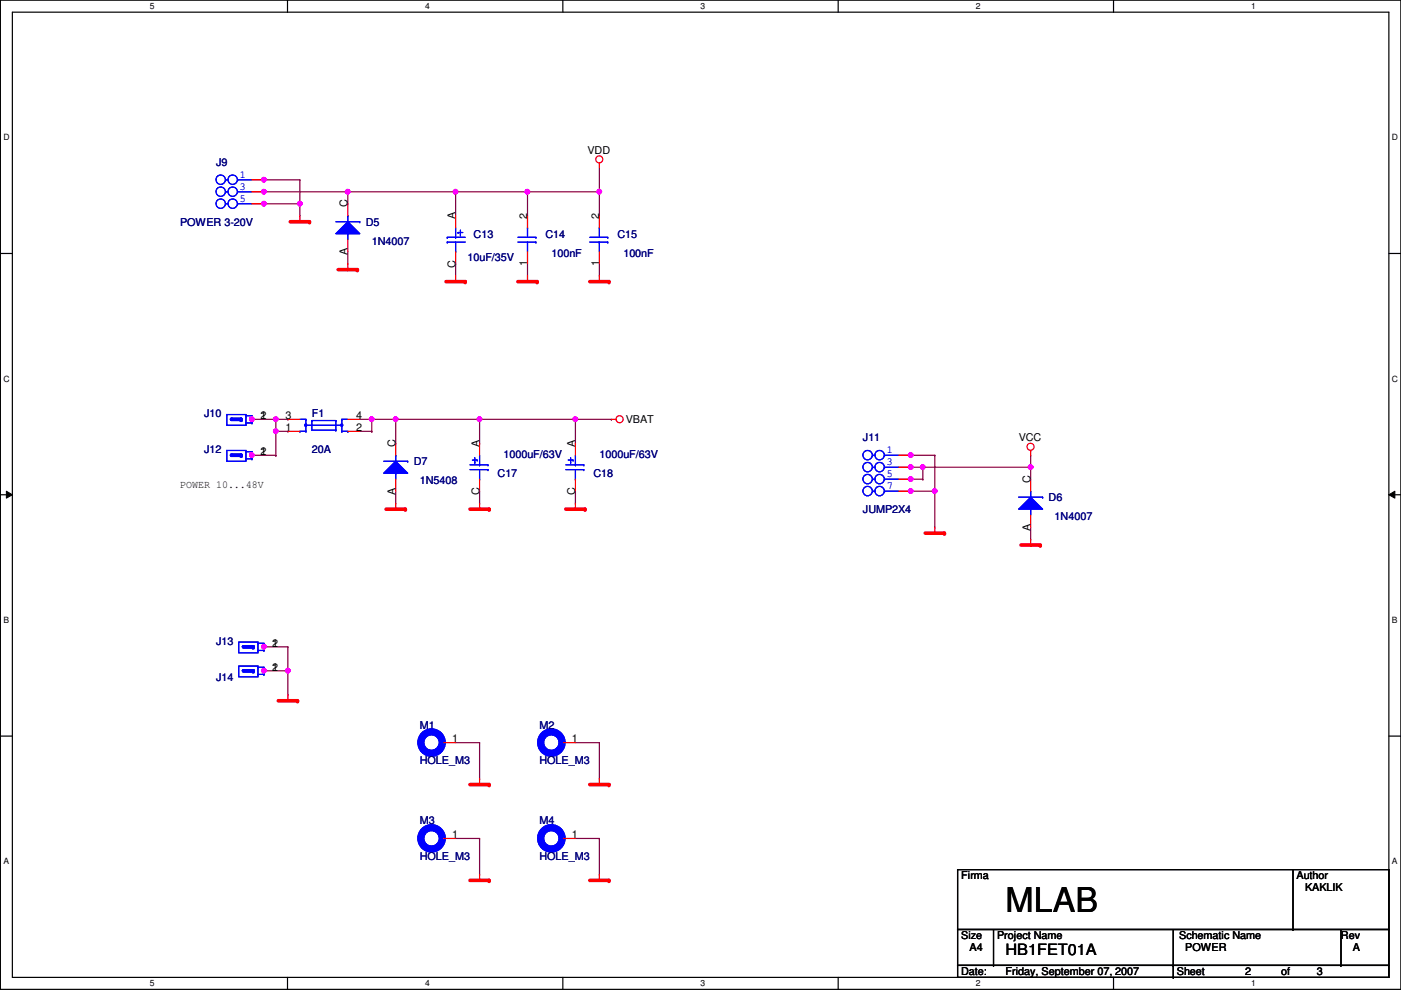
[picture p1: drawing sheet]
<svg xmlns="http://www.w3.org/2000/svg" width="297mm" height="210mm" viewBox="0 0 297 210" stroke-linecap="round" stroke-linejoin="round" font-family="sans-serif">
<path d="M.1 0h296.9v209.8h-296.9zM2.6 2.6h291.9v204.7h-291.9z" fill="none" stroke="#000" stroke-width=".25"/>
<g fill="#fff">
<path d="M31.8 .3h1v2h-1z"/>
<path d="M31.8 207.6h1v1.9h-1z"/>
</g>
<path d="M61 0v2.6M61 207.3v2.5" fill="none" stroke="#000" stroke-width=".25"/>
<g fill="#fff">
<path d="M90.1 .3h1v2h-1z"/>
<path d="M90.1 207.6h1v1.9h-1z"/>
</g>
<path d="M119.3 0v2.6M119.3 207.3v2.5" fill="none" stroke="#000" stroke-width=".25"/>
<g fill="#fff">
<path d="M148.5 .3h1v2h-1z"/>
<path d="M148.5 207.6h1v1.9h-1z"/>
</g>
<path d="M177.7 0v2.6M177.7 207.3v2.5" fill="none" stroke="#000" stroke-width=".25"/>
<g fill="#fff">
<path d="M206.9 .3h1v2h-1z"/>
<path d="M206.9 207.6h1v1.9h-1z"/>
</g>
<path d="M236.1 0v2.6M236.1 207.3v2.5" fill="none" stroke="#000" stroke-width=".25"/>
<g fill="#fff">
<path d="M265.3 .3h.9v2h-.9z"/>
<path d="M265.3 207.6h.9v1.9h-.9z"/>
<path d="M.7 28.2h1.3v1.9h-1.3z"/>
<path d="M295.1 28.2h1.3v1.9h-1.3z"/>
<path d="M.7 79.3h1.3v2h-1.3z"/>
<path d="M295.1 79.3h1.3v2h-1.3z"/>
</g>
<path d="M.1 53.8h2.5M294.5 53.8h2.5" fill="none" stroke="#000" stroke-width=".25"/>
<g fill="#fff">
<path d="M.7 130.5h1.2v2h-1.2z"/>
<path d="M295.1 130.5h1.2v2h-1.2z"/>
</g>
<path d="M.1 104.9h2.5M294.5 104.9h2.5" fill="none" stroke="#000" stroke-width=".25"/>
<path d="M1.4 104.2l1.2 .7-1.2 .8zM294.5 104.9l1.2-.7v1.5z" fill="#000"/>
<path d="M1.4 104.2l1.2 .7-1.2 .8zM294.5 104.9l1.2-.7v1.5z" fill="none" stroke="#000" stroke-width=".21"/>
<g fill="#fff">
<path d="M.7 181.7h1.2v2h-1.2z"/>
<path d="M295.1 181.7h1.2v2h-1.2z"/>
</g>
<path d="M.1 156.1h2.5M294.5 156.1h2.5" fill="none" stroke="#000" stroke-width=".25"/>
<path d="M56 38.1h7.6M63.6 38.1h.1M76.3 88.9h2.5M78.8 88.9h.1M101.7 106.7h.1M101.7 104.2v2.5" fill="none" stroke="#800040" stroke-width=".25"/>
<circle cx="55.9" cy="38.1" r=".49" fill="#f0f"/>
<circle cx="55.9" cy="38.1" r=".49" fill="none" stroke="#f0f" stroke-width=".25"/>
<path d="M73.7 40.7h22.9M96.6 40.7h.1M61 147.4h.1M61 142.3v5.1" fill="none" stroke="#800040" stroke-width=".25"/>
<circle cx="96.6" cy="40.7" r=".49" fill="#f0f"/>
<circle cx="96.6" cy="40.7" r=".49" fill="none" stroke="#f0f" stroke-width=".25"/>
<path d="M63.6 38.1v5.1M63.6 43.2h.1M73.7 43.2h.1M73.7 40.7v2.5M53.4 88.9h5.1M58.5 88.9h.1M58.5 91.5h2.5M61 91.5h.1M76.3 91.5h2.5M78.8 91.5h.1M61 137.2v5.1M61 142.3h.1" fill="none" stroke="#800040" stroke-width=".25"/>
<circle cx="53.4" cy="88.9" r=".49" fill="#f0f"/>
<circle cx="53.4" cy="88.9" r=".49" fill="none" stroke="#f0f" stroke-width=".25"/>
<circle cx="58.5" cy="88.9" r=".49" fill="#f0f"/>
<circle cx="58.5" cy="88.9" r=".49" fill="none" stroke="#f0f" stroke-width=".25"/>
<path d="M53.4 96.6h5.1M58.5 96.6h.1M78.8 91.5h.1M78.8 88.9v2.6" fill="none" stroke="#800040" stroke-width=".25"/>
<circle cx="53.4" cy="96.5" r=".49" fill="#f0f"/>
<circle cx="53.4" cy="96.5" r=".49" fill="none" stroke="#f0f" stroke-width=".25"/>
<path d="M127.1 35.6v5.1M56 40.7h17.7M73.7 55.9h.1M73.7 40.7h.1M73.7 53.4v2.5M127.1 40.7h.1" fill="none" stroke="#800040" stroke-width=".25"/>
<circle cx="55.9" cy="40.7" r=".49" fill="#f0f"/>
<circle cx="55.9" cy="40.7" r=".49" fill="none" stroke="#f0f" stroke-width=".25"/>
<circle cx="73.7" cy="40.7" r=".49" fill="#f0f"/>
<circle cx="73.7" cy="40.7" r=".49" fill="none" stroke="#f0f" stroke-width=".25"/>
<path d="M56 43.2h7.6M63.6 43.2h.1" fill="none" stroke="#800040" stroke-width=".25"/>
<circle cx="55.9" cy="43.2" r=".49" fill="#f0f"/>
<circle cx="55.9" cy="43.2" r=".49" fill="none" stroke="#f0f" stroke-width=".25"/>
<path d="M56 137.2h5M61 137.2h.1" fill="none" stroke="#800040" stroke-width=".25"/>
<circle cx="55.9" cy="137.2" r=".49" fill="#f0f"/>
<circle cx="55.9" cy="137.2" r=".49" fill="none" stroke="#f0f" stroke-width=".25"/>
<path d="M56 142.3h5M61 142.3h.1" fill="none" stroke="#800040" stroke-width=".25"/>
<circle cx="55.9" cy="142.3" r=".49" fill="#f0f"/>
<circle cx="55.9" cy="142.3" r=".49" fill="none" stroke="#f0f" stroke-width=".25"/>
<circle cx="61" cy="142.3" r=".49" fill="#f0f"/>
<circle cx="61" cy="142.3" r=".49" fill="none" stroke="#f0f" stroke-width=".25"/>
<path d="M63.6 45.8h.1M63.6 43.2v2.6" fill="none" stroke="#800040" stroke-width=".25"/>
<circle cx="63.6" cy="43.2" r=".49" fill="#f0f"/>
<circle cx="63.6" cy="43.2" r=".49" fill="none" stroke="#f0f" stroke-width=".25"/>
<path d="M111.8 58.5h.1M111.8 45.8h.1M111.8 55.9v2.6M127.1 58.5h.1M127.1 45.8h.1M127.1 40.7h.1M127.1 40.7h-15.3v5.1M127.1 40.7v5.1M127.1 55.9v2.6" fill="none" stroke="#800040" stroke-width=".25"/>
<circle cx="127.1" cy="40.7" r=".49" fill="#f0f"/>
<circle cx="127.1" cy="40.7" r=".49" fill="none" stroke="#f0f" stroke-width=".25"/>
<path d="M96.6 55.9h.1M96.6 40.7h.1M96.6 40.7v5.1M96.6 55.9v2.6M96.6 40.7h15.2M111.8 40.7h.1" fill="none" stroke="#800040" stroke-width=".25"/>
<circle cx="111.8" cy="40.7" r=".49" fill="#f0f"/>
<circle cx="111.8" cy="40.7" r=".49" fill="none" stroke="#f0f" stroke-width=".25"/>
<path d="M193.1 96.6h5.1M198.2 96.6h.1" fill="none" stroke="#800040" stroke-width=".25"/>
<circle cx="193.1" cy="96.5" r=".49" fill="#f0f"/>
<circle cx="193.1" cy="96.5" r=".49" fill="none" stroke="#f0f" stroke-width=".25"/>
<path d="M198.2 96.6v7.6M198.2 104.2h.1" fill="none" stroke="#800040" stroke-width=".25"/>
<circle cx="198.2" cy="104.2" r=".49" fill="#f0f"/>
<circle cx="198.2" cy="104.2" r=".49" fill="none" stroke="#f0f" stroke-width=".25"/>
<path d="M193.1 104.2h5.1M198.2 104.2h.1" fill="none" stroke="#800040" stroke-width=".25"/>
<circle cx="193.1" cy="104.2" r=".49" fill="#f0f"/>
<circle cx="193.1" cy="104.2" r=".49" fill="none" stroke="#f0f" stroke-width=".25"/>
<path d="M193.1 99.1h2.6M195.7 99.1h.1M198.2 111.8h.1M198.2 104.2v7.6" fill="none" stroke="#800040" stroke-width=".25"/>
<circle cx="193.1" cy="99.1" r=".49" fill="#f0f"/>
<circle cx="193.1" cy="99.1" r=".49" fill="none" stroke="#f0f" stroke-width=".25"/>
<circle cx="195.6" cy="99.1" r=".49" fill="#f0f"/>
<circle cx="195.6" cy="99.1" r=".49" fill="none" stroke="#f0f" stroke-width=".25"/>
<path d="M195.7 99.1v2.5M193.1 101.6h.1M193.1 101.6h2.6M195.7 101.6h.1" fill="none" stroke="#800040" stroke-width=".25"/>
<circle cx="193.1" cy="101.6" r=".49" fill="#f0f"/>
<circle cx="193.1" cy="101.6" r=".49" fill="none" stroke="#f0f" stroke-width=".25"/>
<path d="M195.7 99.1h22.8M218.5 99.1h.1M218.5 96.6h.1M218.5 96.6v2.5" fill="none" stroke="#800040" stroke-width=".25"/>
<circle cx="218.5" cy="99.1" r=".49" fill="#f0f"/>
<circle cx="218.5" cy="99.1" r=".49" fill="none" stroke="#f0f" stroke-width=".25"/>
<path d="M78.8 88.9h5.1M83.9 94h.1M83.9 88.9h.1M83.9 88.9v5.1M83.9 106.7h.1M83.9 104.2v2.5" fill="none" stroke="#800040" stroke-width=".25"/>
<circle cx="78.8" cy="88.9" r=".49" fill="#f0f"/>
<circle cx="78.8" cy="88.9" r=".49" fill="none" stroke="#f0f" stroke-width=".25"/>
<circle cx="83.9" cy="88.9" r=".49" fill="#f0f"/>
<circle cx="83.9" cy="88.9" r=".49" fill="none" stroke="#f0f" stroke-width=".25"/>
<g fill="none" stroke="#800040" stroke-width=".25">
<path d="M58.5 96.6h.1M58.5 91.5h.1M58.5 88.9v7.7M218.5 99.1h.1M218.5 99.1v2.5M218.5 114.3h.1M218.5 111.8v2.5M96.6 157.5h5.1M101.7 157.5h.1M101.7 157.5v7.6M122 157.5h5.1M127.1 157.5h.1"/>
<path d="M127.1 157.5v7.6M96.6 177.8h5.1M101.7 165.1h.1M101.7 177.8h.1M101.7 177.8v7.7M122 177.8h5.1M127.1 165.1h.1M127.1 177.8h.1M127.1 177.8v7.7M101.7 185.5h.1M127.1 185.5h.1"/>
</g>
<circle cx="58.5" cy="91.5" r=".49" fill="#f0f"/>
<circle cx="58.5" cy="91.5" r=".49" fill="none" stroke="#f0f" stroke-width=".25"/>
<path d="M58.5 88.9h2.5M61 88.9h.1M101.7 94h.1M101.7 88.9v5.1M122 94h.1M122 88.9v5.1" fill="none" stroke="#800040" stroke-width=".25"/>
<circle cx="122" cy="88.9" r=".49" fill="#f0f"/>
<circle cx="122" cy="88.9" r=".49" fill="none" stroke="#f0f" stroke-width=".25"/>
<path d="M83.9 88.9h17.8M101.7 88.9h.1" fill="none" stroke="#800040" stroke-width=".25"/>
<circle cx="101.7" cy="88.9" r=".49" fill="#f0f"/>
<circle cx="101.7" cy="88.9" r=".49" fill="none" stroke="#f0f" stroke-width=".25"/>
<path d="M101.7 88.9h27.9M122 88.9h.1M129.6 88.9h.1M122 106.7h.1M122 104.2v2.5" fill="none" stroke="#800040" stroke-width=".25"/>
<path d="M73.7 57.2h.1M73.7 55.9v1.3" fill="none" stroke="#f00" stroke-width=".25"/>
<path d="M71.7 57.2h4.1" fill="none" stroke="#f00" stroke-width=".76"/>
<circle cx="75.8" cy="57.2" r=".38" fill="#f00"/>
<path d="M101.7 108h.1M101.7 106.7v1.3" fill="none" stroke="#f00" stroke-width=".25"/>
<path d="M99.6 108h4.1" fill="none" stroke="#f00" stroke-width=".76"/>
<circle cx="103.7" cy="108" r=".38" fill="#f00"/>
<path d="M122 108h.1M122 106.7v1.3" fill="none" stroke="#f00" stroke-width=".25"/>
<path d="M120 108h4" fill="none" stroke="#f00" stroke-width=".76"/>
<circle cx="124" cy="108" r=".38" fill="#f00"/>
<path d="M61 148.6h.1M61 147.4v1.2" fill="none" stroke="#f00" stroke-width=".25"/>
<path d="M59 148.6h4.1" fill="none" stroke="#f00" stroke-width=".76"/>
<circle cx="63.1" cy="148.6" r=".38" fill="#f00"/>
<g fill="none" stroke="#f00" stroke-width=".25">
<path d="M63.6 47h.1M63.6 45.8v1.2M129.6 88.9h1M130.6 88.9h.1"/>
<circle cx="131.4" cy="88.9" r=".75"/>
</g>
<path d="M61.5 47h4.1" fill="none" stroke="#f00" stroke-width=".76"/>
<circle cx="65.6" cy="47" r=".38" fill="#f00"/>
<g fill="none" stroke="#f00" stroke-width=".25">
<path d="M127.1 34.6h.1M127.1 34.6v1M111.8 59.7h.1M111.8 58.5v1.2"/>
<circle cx="127.1" cy="33.8" r=".75"/>
</g>
<path d="M109.8 59.7h4.1" fill="none" stroke="#f00" stroke-width=".76"/>
<circle cx="113.9" cy="59.7" r=".38" fill="#f00"/>
<path d="M127.1 59.7h.1M127.1 58.5v1.2" fill="none" stroke="#f00" stroke-width=".25"/>
<path d="M125 59.7h4.1" fill="none" stroke="#f00" stroke-width=".76"/>
<circle cx="129.1" cy="59.7" r=".38" fill="#f00"/>
<path d="M96.6 59.7h.1M96.6 58.5v1.2" fill="none" stroke="#f00" stroke-width=".25"/>
<path d="M94.6 59.7h4" fill="none" stroke="#f00" stroke-width=".76"/>
<circle cx="98.6" cy="59.7" r=".38" fill="#f00"/>
<path d="M198.2 113.1h.1M198.2 111.8v1.3" fill="none" stroke="#f00" stroke-width=".25"/>
<path d="M196.2 113.1h4" fill="none" stroke="#f00" stroke-width=".76"/>
<circle cx="200.2" cy="113.1" r=".38" fill="#f00"/>
<g fill="none" stroke="#f00" stroke-width=".25">
<path d="M218.5 95.5h.1M218.5 95.5v1.1M83.9 108h.1M83.9 106.7v1.3"/>
<circle cx="218.5" cy="94.8" r=".75"/>
</g>
<path d="M81.9 108h4" fill="none" stroke="#f00" stroke-width=".76"/>
<circle cx="85.9" cy="108" r=".38" fill="#f00"/>
<path d="M218.5 115.6h.1M218.5 114.3v1.3" fill="none" stroke="#f00" stroke-width=".25"/>
<path d="M216.5 115.6h4.1" fill="none" stroke="#f00" stroke-width=".76"/>
<circle cx="220.6" cy="115.6" r=".38" fill="#f00"/>
<path d="M101.7 166.4h.1M101.7 165.1v1.3" fill="none" stroke="#f00" stroke-width=".25"/>
<path d="M99.6 166.4h4.1" fill="none" stroke="#f00" stroke-width=".76"/>
<circle cx="103.7" cy="166.4" r=".38" fill="#f00"/>
<path d="M101.7 186.7h.1M101.7 185.5v1.2" fill="none" stroke="#f00" stroke-width=".25"/>
<path d="M99.6 186.7h4.1" fill="none" stroke="#f00" stroke-width=".76"/>
<circle cx="103.7" cy="186.7" r=".38" fill="#f00"/>
<path d="M127.1 166.4h.1M127.1 165.1v1.3" fill="none" stroke="#f00" stroke-width=".25"/>
<path d="M125 166.4h4.1" fill="none" stroke="#f00" stroke-width=".76"/>
<circle cx="129.1" cy="166.4" r=".38" fill="#f00"/>
<path d="M127.1 186.7h.1M127.1 185.5v1.2" fill="none" stroke="#f00" stroke-width=".25"/>
<path d="M125 186.7h4.1" fill="none" stroke="#f00" stroke-width=".76"/>
<circle cx="129.1" cy="186.7" r=".38" fill="#f00"/>
<path d="M203 184.4h91.5v12.7h-91.5zM203 197.1h91.5v7.7h-91.5zM210.6 197.1v7.7M248.7 197.1v10.2M274.1 197.1h.1M274.1 184.4v12.7M284.3 197.1v7.7M203 204.8h91.5v2.5h-91.5zM210.6 204.8h.1M248.7 204.8h.1M248.7 207.3h.1M284.3 204.8h.1" fill="none" stroke="#000" stroke-width=".25"/>
<g fill="none" stroke="#00f" stroke-width=".25">
<path d="M47.8 38.1h.1M47.8 38.1h.5M50.4 38.1h.1M50.4 38.1h3M47.8 40.7h.1M47.8 43.2h.1M47.8 40.7h.5M47.8 43.2h.5M50.4 40.7h.1M50.4 43.2h.1M50.4 40.7h3M50.4 43.2h3"/>
<path d="M94.8 50.3h.1M94.8 51.4h.1M94.8 51.4h3.8M94.8 50.3h3.8M96.6 50.3h.1M96.6 53.4h.1M96.6 48.3v2M96.6 51.4v2M97.1 49.3h.1M97.1 49.3h1M97.6 49.8h.1M97.6 48.8v1"/>
<path d="M109.8 51.4h3.8M109.8 50.3h3.8M111.8 51.4h.1M111.8 48.3h.1M111.8 48.3v2M111.8 51.4v2M113.6 51.4h.1M113.6 50.3h.1M125 51.4h3.9M125 50.3h3.9M127.1 51.4h.1M127.1 48.3h.1"/>
<path d="M127.1 48.3v2M127.1 51.4v2M128.9 51.4h.1M128.9 50.3h.1M81.4 97.8h5M83.9 96.6h.1M83.9 96.6v1.2M86.4 97.8h.1M93.8 157.5h.1M93.8 157.5h.3M119.2 157.5h.1M119.2 157.5h.3"/>
<path d="M93.8 177.8h.1M93.8 177.8h.3M119.2 177.8h.1M119.2 177.8h.3"/>
<circle cx="46.8" cy="38.1" r="1"/>
<circle cx="49.3" cy="38.1" r="1"/>
<circle cx="46.8" cy="43.2" r="1"/>
<circle cx="46.8" cy="40.7" r="1"/>
<circle cx="49.3" cy="43.2" r="1"/>
<circle cx="49.3" cy="40.7" r="1"/>
</g>
<g fill="none" stroke="#f00" stroke-width=".25">
<path d="M53.4 38.1h2.6M53.4 40.7h2.6M53.4 43.2h2.6M96.6 45.8v2.5M96.6 53.4v2.5M111.8 45.8v2.5M111.8 53.4v2.5M127.1 45.8v2.5M127.1 53.4v2.5M94.1 157.5h2.5M119.5 157.5h2.5M94.1 177.8h2.5"/>
<path d="M119.5 177.8h2.5"/>
</g>
<g fill="none" stroke="#00f" stroke-width="1.5">
<circle cx="91.5" cy="157.5" r="2.27"/>
<circle cx="116.9" cy="157.5" r="2.27"/>
<circle cx="91.5" cy="177.8" r="2.27"/>
<circle cx="116.9" cy="177.8" r="2.27"/>
</g>
<path d="M81.4 100.4l2.5-2.6 2.5 2.6z" fill="#00f"/>
<path d="M81.4 97.8h5M83.9 96.6h.1M83.9 96.6v1.2M86.4 97.8h.1M81.4 100.4l2.5-2.6 2.5 2.6zM83.9 100.4h.1M83.9 100.4v1.2" fill="none" stroke="#00f" stroke-width=".25"/>
<path d="M81.4 100.4l2.5-2.6 2.5 2.6z" fill="#00f"/>
<path d="M81.4 100.4l2.5-2.6 2.5 2.6zM83.9 100.4h.1M83.9 100.4v1.2M216 105.5h5.1M218.5 104.2h.1M218.5 104.2v1.3M221.1 105.5h.1" fill="none" stroke="#00f" stroke-width=".25"/>
<path d="M83.9 94v2.6M83.9 101.6v2.6" fill="none" stroke="#f00" stroke-width=".25"/>
<path d="M216 108l2.5-2.5 2.6 2.5z" fill="#00f"/>
<path d="M216 108l2.5-2.5 2.6 2.5zM216 105.5h5.1M218.5 108h.1M218.5 104.2h.1M218.5 104.2v1.3M218.5 108v1.3M221.1 105.5h.1" fill="none" stroke="#00f" stroke-width=".25"/>
<path d="M216 108l2.5-2.5 2.6 2.5z" fill="#00f"/>
<path d="M48.1 95.5h4.1v2.3h-4.1zM52.2 97.3h.1M52.2 95.8h.1M52.2 95.8h1.2v1.5M52.2 97.3h1.2M53.4 97.3h.1M53.4 96.6h.1M216 108l2.5-2.5 2.6 2.5zM218.5 108h.1M218.5 108v1.3" fill="none" stroke="#00f" stroke-width=".25"/>
<path d="M218.5 101.6v2.6M218.5 109.3v2.5" fill="none" stroke="#f00" stroke-width=".25"/>
<path d="M50.9 96.4h.4v.3h-.4z" fill-rule="evenodd" fill="#00f"/>
<path d="M50.9 96.4h.4v.3h-.4z" fill="none" stroke="#00f" stroke-width=".25"/>
<path d="M48.9 96.4h.3v.3h-.3z" fill-rule="evenodd" fill="#00f"/>
<path d="M48.9 96.4h.3v.3h-.3z" fill="none" stroke="#00f" stroke-width=".25"/>
<path d="M49.1 96.6h2" fill="none" stroke="#00f" stroke-width=".76"/>
<circle cx="51.1" cy="96.6" r=".38" fill="#00f"/>
<path d="M48.1 95.5h4.1v2.3h-4.1zM52.2 97.3h.1M52.2 95.8h.1M52.2 95.8h1.2v1.5M52.2 97.3h1.2M53.4 97.3h.1M53.4 96.6h.1" fill="none" stroke="#00f" stroke-width=".25"/>
<path d="M50.9 96.4h.4v.3h-.4z" fill-rule="evenodd" fill="#00f"/>
<path d="M50.9 96.4h.4v.3h-.4z" fill="none" stroke="#00f" stroke-width=".25"/>
<path d="M48.9 96.4h.3v.3h-.3z" fill-rule="evenodd" fill="#00f"/>
<path d="M48.9 96.4h.3v.3h-.3z" fill="none" stroke="#00f" stroke-width=".25"/>
<path d="M49.1 96.6h2" fill="none" stroke="#00f" stroke-width=".76"/>
<circle cx="51.1" cy="96.6" r=".38" fill="#00f"/>
<path d="M53.4 96.6h.1M190.6 96.6h2.5M190.6 99.1h2.5M190.6 101.6h2.5M190.6 104.2h2.5" fill="none" stroke="#f00" stroke-width=".25"/>
<g fill="none" stroke="#00f" stroke-width=".25">
<path d="M185 96.6h.1M185 99.1h.1M185 96.6h.5M185 99.1h.5M187.5 96.6h.1M187.5 99.1h.1M187.5 96.6h3.1M187.5 99.1h3.1M185 101.6h.1M185 104.2h.1M185 101.6h.5M185 104.2h.5"/>
<path d="M187.5 101.6h.1M187.5 104.2h.1M187.5 101.6h3.1M187.5 104.2h3.1M50.6 141.3h4.1v2.3h-4.1zM54.7 143h.1M54.7 141.5h.1M54.7 141.5h1.3v1.5M54.7 143h1.3M56 143h.1M56 142.3h.1"/>
<circle cx="184" cy="96.5" r="1"/>
<circle cx="184" cy="99.1" r="1"/>
<circle cx="186.5" cy="99.1" r="1"/>
<circle cx="186.5" cy="96.5" r="1"/>
<circle cx="184" cy="101.6" r="1"/>
<circle cx="184" cy="104.2" r="1"/>
<circle cx="186.5" cy="104.2" r="1"/>
<circle cx="186.5" cy="101.6" r="1"/>
</g>
<path d="M53.5 142.1h.3v.3h-.3z" fill-rule="evenodd" fill="#00f"/>
<path d="M53.5 142.1h.3v.3h-.3z" fill="none" stroke="#00f" stroke-width=".25"/>
<path d="M51.4 142.1h.4v.3h-.4z" fill-rule="evenodd" fill="#00f"/>
<path d="M51.4 142.1h.4v.3h-.4z" fill="none" stroke="#00f" stroke-width=".25"/>
<path d="M51.6 142.3h2.1" fill="none" stroke="#00f" stroke-width=".76"/>
<circle cx="53.7" cy="142.3" r=".38" fill="#00f"/>
<path d="M50.6 141.3h4.1v2.3h-4.1zM54.7 143h.1M54.7 141.5h.1M54.7 141.5h1.3v1.5M54.7 143h1.3M56 143h.1M56 142.3h.1" fill="none" stroke="#00f" stroke-width=".25"/>
<path d="M53.5 142.1h.3v.3h-.3z" fill-rule="evenodd" fill="#00f"/>
<path d="M53.5 142.1h.3v.3h-.3z" fill="none" stroke="#00f" stroke-width=".25"/>
<path d="M51.4 142.1h.4v.3h-.4z" fill-rule="evenodd" fill="#00f"/>
<path d="M51.4 142.1h.4v.3h-.4z" fill="none" stroke="#00f" stroke-width=".25"/>
<path d="M51.6 142.3h2.1" fill="none" stroke="#00f" stroke-width=".76"/>
<circle cx="53.7" cy="142.3" r=".38" fill="#00f"/>
<path d="M56 142.3h.1" fill="none" stroke="#f00" stroke-width=".25"/>
<path d="M48.1 87.9h4.1v2.3h-4.1zM52.2 89.7h.1M52.2 88.2h.1M52.2 88.2h1.2v1.5M52.2 89.7h1.2M53.4 89.7h.1M53.4 88.9h.1" fill="none" stroke="#00f" stroke-width=".25"/>
<path d="M50.9 88.7h.4v.4h-.4z" fill-rule="evenodd" fill="#00f"/>
<path d="M50.9 88.7h.4v.4h-.4z" fill="none" stroke="#00f" stroke-width=".25"/>
<path d="M48.9 88.7h.3v.4h-.3z" fill-rule="evenodd" fill="#00f"/>
<path d="M48.9 88.7h.3v.4h-.3z" fill="none" stroke="#00f" stroke-width=".25"/>
<path d="M49.1 88.9h2" fill="none" stroke="#00f" stroke-width=".76"/>
<circle cx="51.1" cy="88.9" r=".38" fill="#00f"/>
<path d="M48.1 87.9h4.1v2.3h-4.1zM52.2 89.7h.1M52.2 88.2h.1M52.2 88.2h1.2v1.5M52.2 89.7h1.2M53.4 89.7h.1M53.4 88.9h.1" fill="none" stroke="#00f" stroke-width=".25"/>
<path d="M50.9 88.7h.4v.4h-.4z" fill-rule="evenodd" fill="#00f"/>
<path d="M50.9 88.7h.4v.4h-.4z" fill="none" stroke="#00f" stroke-width=".25"/>
<path d="M48.9 88.7h.3v.4h-.3z" fill-rule="evenodd" fill="#00f"/>
<path d="M48.9 88.7h.3v.4h-.3z" fill="none" stroke="#00f" stroke-width=".25"/>
<path d="M49.1 88.9h2" fill="none" stroke="#00f" stroke-width=".76"/>
<circle cx="51.1" cy="88.9" r=".38" fill="#00f"/>
<path d="M53.4 88.9h.1M101.7 94v2.6M122 94v2.6M101.7 101.6v2.6M122 101.6v2.6" fill="none" stroke="#f00" stroke-width=".25"/>
<g fill="none" stroke="#00f" stroke-width=".25">
<path d="M99.6 98.6h3.9M99.6 99.6h3.9M100.2 97.6h1M100.7 98.1h.1M100.7 97.1v1M101.2 97.6h.1M101.7 98.6h.1M101.7 96.6v2M101.7 99.6v2M103.5 98.6h.1M103.5 99.6h.1M120 98.6h3.8"/>
<path d="M120 99.6h3.8M120.5 97.6h1M121 98.1h.1M121 97.1v1M121.5 97.6h.1M122 98.6h.1M122 96.6v2M122 99.6v2M123.8 98.6h.1M123.8 99.6h.1M101.7 101.6h.1M122 101.6h.1"/>
<path d="M50.6 136.2h4.1v2.3h-4.1zM54.7 138h.1M54.7 136.4h.1M54.7 136.4h1.3v1.6M54.7 138h1.3M56 138h.1M56 137.2h.1"/>
</g>
<path d="M53.5 137h.3v.3h-.3z" fill-rule="evenodd" fill="#00f"/>
<path d="M53.5 137h.3v.3h-.3z" fill="none" stroke="#00f" stroke-width=".25"/>
<path d="M51.4 137h.4v.3h-.4z" fill-rule="evenodd" fill="#00f"/>
<path d="M51.4 137h.4v.3h-.4z" fill="none" stroke="#00f" stroke-width=".25"/>
<path d="M51.6 137.2h2.1" fill="none" stroke="#00f" stroke-width=".76"/>
<circle cx="53.7" cy="137.2" r=".38" fill="#00f"/>
<path d="M50.6 136.2h4.1v2.3h-4.1zM54.7 138h.1M54.7 136.4h.1M54.7 136.4h1.3v1.6M54.7 138h1.3M56 138h.1M56 137.2h.1" fill="none" stroke="#00f" stroke-width=".25"/>
<path d="M53.5 137h.3v.3h-.3z" fill-rule="evenodd" fill="#00f"/>
<path d="M53.5 137h.3v.3h-.3z" fill="none" stroke="#00f" stroke-width=".25"/>
<path d="M51.4 137h.4v.3h-.4z" fill-rule="evenodd" fill="#00f"/>
<path d="M51.4 137h.4v.3h-.4z" fill="none" stroke="#00f" stroke-width=".25"/>
<path d="M51.6 137.2h2.1" fill="none" stroke="#00f" stroke-width=".76"/>
<circle cx="53.7" cy="137.2" r=".38" fill="#00f"/>
<path d="M56 137.2h.1" fill="none" stroke="#f00" stroke-width=".25"/>
<path d="M71.2 47h5.1M73.7 45.8h.1M73.7 45.8v1.2M76.3 47h.1" fill="none" stroke="#00f" stroke-width=".25"/>
<path d="M71.2 49.6l2.5-2.6 2.6 2.6z" fill="#00f"/>
<path d="M71.2 49.6l2.5-2.6 2.6 2.6zM71.2 47h5.1M73.7 49.6h.1M73.7 45.8h.1M73.7 45.8v1.2M73.7 49.6v1.2M76.3 47h.1" fill="none" stroke="#00f" stroke-width=".25"/>
<path d="M71.2 49.6l2.5-2.6 2.6 2.6z" fill="#00f"/>
<g fill="none" stroke="#00f" stroke-width=".25">
<path d="M71.2 49.6l2.5-2.6 2.6 2.6zM73.7 49.6h.1M73.7 49.6v1.2M63.6 91.5h.1M63.6 88.9h1.3M63.6 91.5h1.3M64.9 88.9h.1M64.9 91.5h.1M64.9 88.9v2.6M64.9 90.2h7.6M66.1 89.2h.1M66.1 89.2v2h5.1"/>
<path d="M66.1 89.2h5.1M71.2 91.2h.1M71.2 89.2h.1M71.2 89.2v2M72.5 90.2h.1M72.5 88.9h.1M72.5 91.5h.1M72.5 88.9h1.2M72.5 91.5h1.2M72.5 88.9v2.6M73.7 91.5h.1"/>
</g>
<path d="M73.7 43.2v2.6M73.7 50.8v2.6" fill="none" stroke="#f00" stroke-width=".25"/>
<path d="M64.7 90h.3v.3h-.3z" fill-rule="evenodd" fill="#00f"/>
<path d="M64.7 90h.3v.3h-.3z" fill="none" stroke="#00f" stroke-width=".25"/>
<path d="M72.3 90h.3v.3h-.3z" fill-rule="evenodd" fill="#00f"/>
<g fill="none" stroke="#00f" stroke-width=".25">
<path d="M63.6 91.5h.1M63.6 88.9h1.3M63.6 91.5h1.3M64.9 88.9h.1M64.9 91.5h.1M64.9 88.9v2.6M64.9 90.2h7.6M66.1 89.2h.1M66.1 89.2v2h5.1M66.1 89.2h5.1M71.2 91.2h.1M71.2 89.2h.1"/>
<path d="M71.2 89.2v2M72.3 90h.3v.3h-.3zM72.5 90.2h.1M72.5 88.9h.1M72.5 91.5h.1M72.5 88.9h1.2M72.5 91.5h1.2M72.5 88.9v2.6M73.7 91.5h.1"/>
</g>
<path d="M64.7 90h.3v.3h-.3z" fill-rule="evenodd" fill="#00f"/>
<path d="M64.7 90h.3v.3h-.3z" fill="none" stroke="#00f" stroke-width=".25"/>
<path d="M72.3 90h.3v.3h-.3z" fill-rule="evenodd" fill="#00f"/>
<path d="M72.3 90h.3v.3h-.3z" fill="none" stroke="#00f" stroke-width=".25"/>
<path d="M61 88.9h2.6M61 91.5h2.6M73.7 88.9h2.6M73.7 91.5h2.6" fill="none" stroke="#f00" stroke-width=".25"/>
<circle cx="55.9" cy="38.1" r=".49" fill="#f0f"/>
<circle cx="55.9" cy="38.1" r=".49" fill="none" stroke="#f0f" stroke-width=".25"/>
<circle cx="96.6" cy="40.7" r=".49" fill="#f0f"/>
<circle cx="96.6" cy="40.7" r=".49" fill="none" stroke="#f0f" stroke-width=".25"/>
<circle cx="53.4" cy="88.9" r=".49" fill="#f0f"/>
<circle cx="53.4" cy="88.9" r=".49" fill="none" stroke="#f0f" stroke-width=".25"/>
<circle cx="58.5" cy="88.9" r=".49" fill="#f0f"/>
<circle cx="58.5" cy="88.9" r=".49" fill="none" stroke="#f0f" stroke-width=".25"/>
<circle cx="53.4" cy="96.5" r=".49" fill="#f0f"/>
<circle cx="53.4" cy="96.5" r=".49" fill="none" stroke="#f0f" stroke-width=".25"/>
<circle cx="55.9" cy="40.7" r=".49" fill="#f0f"/>
<circle cx="55.9" cy="40.7" r=".49" fill="none" stroke="#f0f" stroke-width=".25"/>
<circle cx="73.7" cy="40.7" r=".49" fill="#f0f"/>
<circle cx="73.7" cy="40.7" r=".49" fill="none" stroke="#f0f" stroke-width=".25"/>
<circle cx="55.9" cy="43.2" r=".49" fill="#f0f"/>
<circle cx="55.9" cy="43.2" r=".49" fill="none" stroke="#f0f" stroke-width=".25"/>
<circle cx="55.9" cy="137.2" r=".49" fill="#f0f"/>
<circle cx="55.9" cy="137.2" r=".49" fill="none" stroke="#f0f" stroke-width=".25"/>
<circle cx="55.9" cy="142.3" r=".49" fill="#f0f"/>
<circle cx="55.9" cy="142.3" r=".49" fill="none" stroke="#f0f" stroke-width=".25"/>
<circle cx="61" cy="142.3" r=".49" fill="#f0f"/>
<circle cx="61" cy="142.3" r=".49" fill="none" stroke="#f0f" stroke-width=".25"/>
<circle cx="63.6" cy="43.2" r=".49" fill="#f0f"/>
<circle cx="63.6" cy="43.2" r=".49" fill="none" stroke="#f0f" stroke-width=".25"/>
<circle cx="127.1" cy="40.7" r=".49" fill="#f0f"/>
<circle cx="127.1" cy="40.7" r=".49" fill="none" stroke="#f0f" stroke-width=".25"/>
<circle cx="111.8" cy="40.7" r=".49" fill="#f0f"/>
<circle cx="111.8" cy="40.7" r=".49" fill="none" stroke="#f0f" stroke-width=".25"/>
<circle cx="193.1" cy="96.5" r=".49" fill="#f0f"/>
<circle cx="193.1" cy="96.5" r=".49" fill="none" stroke="#f0f" stroke-width=".25"/>
<circle cx="198.2" cy="104.2" r=".49" fill="#f0f"/>
<circle cx="198.2" cy="104.2" r=".49" fill="none" stroke="#f0f" stroke-width=".25"/>
<circle cx="193.1" cy="104.2" r=".49" fill="#f0f"/>
<circle cx="193.1" cy="104.2" r=".49" fill="none" stroke="#f0f" stroke-width=".25"/>
<circle cx="193.1" cy="99.1" r=".49" fill="#f0f"/>
<circle cx="193.1" cy="99.1" r=".49" fill="none" stroke="#f0f" stroke-width=".25"/>
<circle cx="195.6" cy="99.1" r=".49" fill="#f0f"/>
<circle cx="195.6" cy="99.1" r=".49" fill="none" stroke="#f0f" stroke-width=".25"/>
<circle cx="193.1" cy="101.6" r=".49" fill="#f0f"/>
<circle cx="193.1" cy="101.6" r=".49" fill="none" stroke="#f0f" stroke-width=".25"/>
<circle cx="218.5" cy="99.1" r=".49" fill="#f0f"/>
<circle cx="218.5" cy="99.1" r=".49" fill="none" stroke="#f0f" stroke-width=".25"/>
<circle cx="78.8" cy="88.9" r=".49" fill="#f0f"/>
<circle cx="78.8" cy="88.9" r=".49" fill="none" stroke="#f0f" stroke-width=".25"/>
<circle cx="83.9" cy="88.9" r=".49" fill="#f0f"/>
<circle cx="83.9" cy="88.9" r=".49" fill="none" stroke="#f0f" stroke-width=".25"/>
<circle cx="58.5" cy="91.5" r=".49" fill="#f0f"/>
<circle cx="58.5" cy="91.5" r=".49" fill="none" stroke="#f0f" stroke-width=".25"/>
<circle cx="122" cy="88.9" r=".49" fill="#f0f"/>
<circle cx="122" cy="88.9" r=".49" fill="none" stroke="#f0f" stroke-width=".25"/>
<circle cx="101.7" cy="88.9" r=".49" fill="#f0f"/>
<circle cx="101.7" cy="88.9" r=".49" fill="none" stroke="#f0f" stroke-width=".25"/>
<text font-size="7.2" x="213.2" y="193.5">MLAB</text>
<text font-size="3.3" x="213.2" y="202.6">HB1FET01A</text>
<g font-size="2.3" fill="#000080">
<text x="45.8" y="35.1">J9</text>
<text x="38.2" y="47.8">POWER 3-20V</text>
<text x="77.6" y="47.8">D5</text>
<text x="78.8" y="51.9">1N4007</text>
<text x="100.4" y="50.4">C13</text>
<text x="115.7" y="50.4">C14</text>
<text x="130.9" y="50.4">C15</text>
<text x="99.1" y="55.5">10uF/35V</text>
<text x="116.9" y="54.4">100nF</text>
<text x="132.2" y="54.4">100nF</text>
<text x="43.3" y="88.5">J10</text>
<text x="66.1" y="88.5">F1</text>
<text x="183" y="93.6">J11</text>
<text x="43.3" y="96.1">J12</text>
<text x="66.1" y="96.1">20A</text>
<text x="87.7" y="98.6">D7</text>
<text x="105.5" y="101.2">C17</text>
<text x="106.8" y="97.1">1000uF/63V</text>
<text x="125.8" y="101.2">C18</text>
<text x="127.1" y="97.1">1000uF/63V</text>
<text x="89" y="102.7">1N5408</text>
<text x="222.3" y="106.3">D6</text>
<text x="183" y="108.8">JUMP2X4</text>
<text x="223.6" y="110.3">1N4007</text>
<text x="45.8" y="136.7">J13</text>
<text x="45.8" y="144.4">J14</text>
<text x="89" y="154.5">M1</text>
<text x="114.4" y="154.5">M2</text>
<text x="89" y="162.1">HOLE_M3</text>
<text x="114.4" y="162.1">HOLE_M3</text>
<text x="89" y="174.8">M3</text>
<text x="114.4" y="174.8">M4</text>
<text x="89" y="182.5">HOLE_M3</text>
<text x="114.4" y="182.5">HOLE_M3</text>
</g>
<g font-size="2.3">
<text x="124.5" y="32.6">VDD</text>
<text x="73.7" y="44" transform="rotate(-90 73.7 44)">C</text>
<text x="96.6" y="46.5" transform="rotate(-90 96.6 46.5)">A</text>
<text x="111.8" y="46.5" transform="rotate(-90 111.8 46.5)">2</text>
<text x="127" y="46.5" transform="rotate(-90 127 46.5)">2</text>
<text x="73.7" y="54.1" transform="rotate(-90 73.7 54.1)">A</text>
<text x="96.6" y="56.8" transform="rotate(-90 96.6 56.8)">C</text>
<text x="111.8" y="56.4" transform="rotate(-90 111.8 56.4)">1</text>
<text x="127" y="56.4" transform="rotate(-90 127 56.4)">1</text>
<text x="55.2" y="88.9">1</text>
<text x="55.2" y="88.9">2</text>
<text x="60.5" y="88.9">3</text>
<text x="75.5" y="88.9">4</text>
<text x="132.7" y="89.7">VBAT</text>
<text x="60.5" y="91.4">1</text>
<text x="75.5" y="91.4">2</text>
<text x="83.9" y="94.8" transform="rotate(-90 83.9 94.8)">C</text>
<text x="101.6" y="94.8" transform="rotate(-90 101.6 94.8)">A</text>
<text x="122" y="94.8" transform="rotate(-90 122 94.8)">A</text>
<text x="216" y="93.6">VCC</text>
<text x="55.2" y="96.5">1</text>
<text x="55.2" y="96.5">2</text>
<text x="38.2" y="103.5">POWER 10...48V</text>
<text x="83.9" y="104.9" transform="rotate(-90 83.9 104.9)">A</text>
<text x="101.6" y="105.1" transform="rotate(-90 101.6 105.1)">C</text>
<text x="122" y="105.1" transform="rotate(-90 122 105.1)">C</text>
<text x="218.5" y="102.4" transform="rotate(-90 218.5 102.4)">C</text>
<text x="218.5" y="112.6" transform="rotate(-90 218.5 112.6)">A</text>
<text x="57.7" y="137.2">1</text>
<text x="57.7" y="137.2">2</text>
<text x="57.7" y="142.2">1</text>
<text x="57.7" y="142.2">2</text>
<text x="95.8" y="157.5">1</text>
<text x="121.2" y="157.5">1</text>
<text x="95.8" y="177.8">1</text>
<text x="121.2" y="177.8">1</text>
<text x="203.8" y="186.5">Firma</text>
<text x="274.9" y="186.5">Author</text>
<text x="276.7" y="189.1">KAKLIK</text>
<text x="203.8" y="199.2">Size</text>
<text x="205.6" y="201.8">A4</text>
<text x="211.4" y="199.2">Project Name</text>
<text x="250" y="199.2">Schematic Name</text>
<text x="251.3" y="201.8">POWER</text>
<text x="284.3" y="199.2">Rev</text>
<text x="286.8" y="201.8">A</text>
<text x="203.8" y="206.8">Date:</text>
<text x="213.2" y="206.8">Friday, September 07, 2007</text>
<text x="249.5" y="206.8">Sheet</text>
<text x="264" y="206.8">2</text>
<text x="271.6" y="206.8">of</text>
<text x="279.2" y="206.8">3</text>
</g>
<g font-size="2.3" fill="#00f">
<text x="50.9" y="37.7">1</text>
<text x="50.9" y="40.3">3</text>
<text x="50.9" y="42.8">5</text>
<text x="188" y="96.1">1</text>
<text x="188" y="98.7">3</text>
<text x="188" y="101.2">5</text>
<text x="188" y="103.8">7</text>
</g>
<g font-size="1.8">
<text x="31.8" y="1.9">5</text>
<text x="90.1" y="1.9">4</text>
<text x="148.5" y="1.9">3</text>
<text x="206.9" y="1.9">2</text>
<text x="265.3" y="1.9">1</text>
<text x=".7" y="29.8">D</text>
<text x="295.1" y="29.8">D</text>
<text x=".7" y="80.9">C</text>
<text x="295.1" y="80.9">C</text>
<text x=".7" y="132.1">B</text>
<text x="295.1" y="132.1">B</text>
<text x=".7" y="183.3">A</text>
<text x="295.1" y="183.3">A</text>
<text x="31.8" y="209.2">5</text>
<text x="90.1" y="209.2">4</text>
<text x="148.5" y="209.2">3</text>
<text x="206.9" y="209.2">2</text>
<text x="265.3" y="209.2">1</text>
</g>
</svg>
